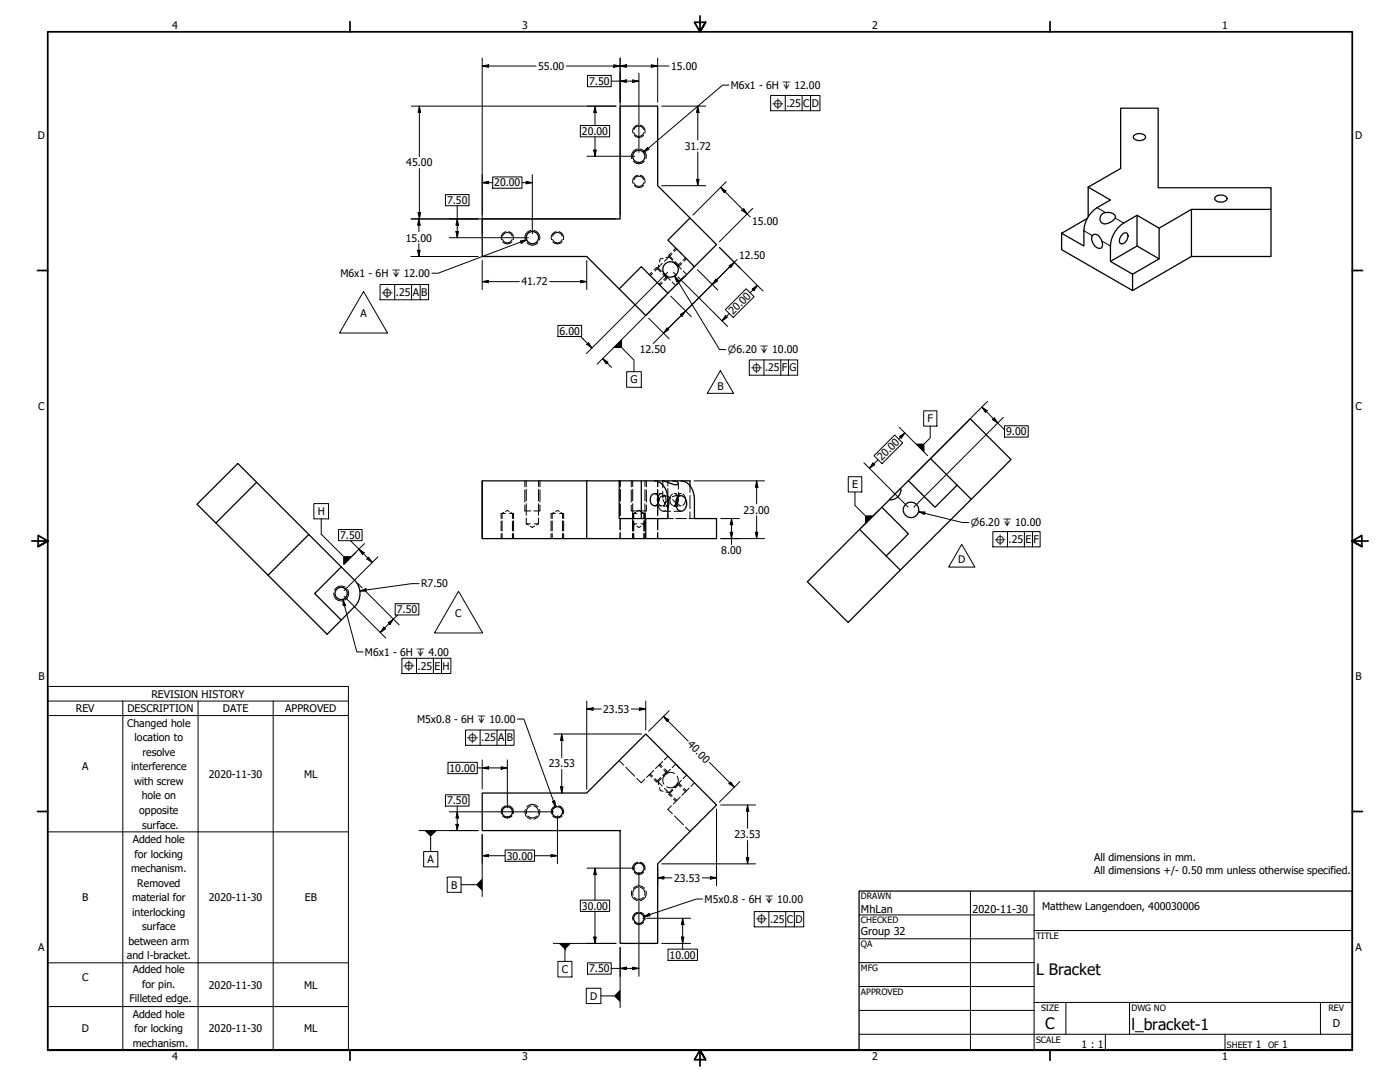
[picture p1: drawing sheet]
<svg xmlns="http://www.w3.org/2000/svg" width="559mm" height="432mm" viewBox="0 0 559 432" stroke-linecap="round" stroke-linejoin="round" font-family="sans-serif">
<!-- layer: Visible (ANSI) -->
<g fill="none" stroke="#000" stroke-width=".51">
<path d="M452.5 54.2a3.1 3.1 0 0 1 4.8 .5 2.89 2.89 0 0 1-5 0zM434.3 74.7l8.9 5.1a16.7 16.7 0 0 0-9.4 7.8 17.8 17.8 0 0 0-1.2 10.6l-8.9-5.1M434.3 74.7l13-7.5v-24h15v31.7h45v8.7h-31.7v18.8l-23.5 13.6M434.3 74.7v11.8M485 78.7a3.6 3.6 0 0 1 4.6 0l.2 .5a2.89 2.89 0 0 1-5 0zM275.4 87l-8.8 8.8 10.6 10.6-3.4 3.5-7.2 7.1-10.6-10.6-8.9 8.9M275.4 87l10.6 10.6-8.8 8.8M275.4 87l-12.9-12.9v-31.7h-15v45h-55v15h41.7l12.9 12.9M423.7 93.1v6.5l28.4 16.4v-6.6M434 87.2l-10.3 5.9M436.4 93.7a2.42 2.42 0 0 1 3.1 1.8 2.81 2.81 0 0 1-.2 3.6 3.9 3.9 0 0 1-3.3-5.1zM439.9 85.5a3.8 3.8 0 0 1 5.4 .9 4.5 4.5 0 0 1-5.4 2.7 2.33 2.33 0 0 1 0-3.6z"/>
<path d="M447.9 93.7l.6-.6 1.3-.1a2.83 2.83 0 0 1-2.5 4.2 2.4 2.4 0 0 1 .6-3.5zM453.8 85.9v12.3l-10.6 6.1M453.8 98.2l8.9 5.1-10.6 6.1M462.7 91.1l-8.9-5.2a17 17 0 0 0-9.4 7.8 17.4 17.4 0 0 0-1.2 10.6l8.9 5.1M462.7 91.1v12.2M475.6 83.6l-12.9 7.5M507.3 83.6v18.8h-31.7M247.1 115.3l10.6 10.6 8.9-8.9M264.9 108.9l1.4 1.4M268.5 104.5a3.1 3.1 0 0 1 1.8 4.9 3.1 3.1 0 0 1-5.2-.3 3.1 3.1 0 0 1 2.3-4.6l1.1 .1M269 104.7l1.4 1.5M273.8 109.9l-3.9 3.8"/>
<path d="M102.4 192.5l-16.2 16.2 20.8 20.9M192.5 191.9v23M234.2 191.9h-41.7v23h41.7M234.2 191.9v23h23.5M234.2 191.9h12.9M247.1 191.9h14.2M247.1 191.9v15h10.6M256 191.9v15M260 197.7a1.45 1.45 0 0 1 2.5 0 2.69 2.69 0 0 1-1.2 4.2 2.66 2.66 0 0 1-1.3-4.2zM261.3 191.9h10.6M261.3 191.9a6.1 6.1 0 0 1 5.1 5.8l.2 9.2h-8.9M262.7 198a3.4 3.4 0 0 0 0 2.9"/>
<path d="M264.7 191.9l3.7 1.3a1.71 1.71 0 0 0 2.4-.3 1.83 1.83 0 0 0-2.3-1M270.6 198.3a2.87 2.87 0 0 1-.8 2.6l-.1-.2M270.7 198.2a2.19 2.19 0 0 1 2.4 0 2.19 2.19 0 0 1 1 2.2 2.55 2.55 0 0 1-3 3.4 3.8 3.8 0 0 1-.4-5.6zM271.9 191.9a6.1 6.1 0 0 1 5.2 5.8l.1 9.2h8.8v8h-28.3v-8M271.9 191.9h3.5v1.9M359.2 195.2l.2-.2a3.5 3.5 0 0 1-2.3 4.1l-1.7 .4h-.2l.1-.4M362.6 191.8l24.7-24.7 16.2 16.3-15.8 15.9M371.4 183l10.6 10.6-8.8 8.8-10.6-10.6-3.4 3.4-7.2 7.2 10.6 10.6-8.9 8.9M382 193.6l5.7 5.7-28.4 28.2-5.6-5.6M86.2 208.7l-7.6-7.5 16.3-16.2 28.4 28.3M123.3 213.3l-16.3 16.3 23.6 23.5 5.6-5.6M123.3 213.3l18.2 18.2a7.5 7.5 0 0 1 0 10.6"/>
<path d="M269.7 201.1l.1-.2 .6 1M269.8 201.9h.6M270.4 201.9l-.6 .2M343.1 211.3l-20.8 20.9 16.2 16.2 20.8-20.9M343.1 211.3l10.6 10.6M352 202.4l-8.9 8.9M136.2 226.3l-10.6 10.6 10.6 10.6 5.3-5.4M192.5 316.5h41.7l23.5-23.6 28.3 28.3-23.5 23.5v31.8h-15v-45h-55z"/>
<circle cx="255" cy="62.4" r="2.44"/>
<circle cx="212.5" cy="94.8" r="2.44"/>
<circle cx="363.6" cy="203.5" r="3.1"/>
<circle cx="136.2" cy="236.8" r="2.44"/>
<circle cx="202.5" cy="324" r="2.06"/>
<circle cx="222.5" cy="324" r="2.06"/>
<circle cx="255" cy="346.5" r="2.06"/>
<circle cx="255" cy="366.5" r="2.06"/>
</g>
<!-- layer: Visible Narrow (ANSI) -->
<path d="M432.6 92.1l3.4 1.9M437.9 82.9l3.4 1.9M439.8 96.2l3.4 2M445.1 87.1l3.4 1.9" fill="none" stroke="#000" stroke-width=".4"/>
<!-- layer: Hidden (ANSI) -->
<g fill="none" stroke="#000" stroke-width=".4">
<path d="M253 51.8a2.06 2.06 0 0 1 2-1.5 2.06 2.06 0 0 1 2 1.5M253 53a2.02 2.02 0 0 0 2 1.5 2.02 2.02 0 0 0 1.9-1.5M253 71.8a2.06 2.06 0 0 1 2-1.5 2.06 2.06 0 0 1 2 1.5M253 73a2.02 2.02 0 0 0 2 1.4 2.02 2.02 0 0 0 1.9-1.4M200.5 94.2a2.06 2.06 0 0 1 2-1.4 2.06 2.06 0 0 1 2 1.4M200.6 95.5a1.98 1.98 0 0 0 1.9 1.5 1.98 1.98 0 0 0 1.9-1.5M220.5 94.2a2.06 2.06 0 0 1 2-1.4 2.06 2.06 0 0 1 2 1.4M220.6 95.5a1.98 1.98 0 0 0 1.9 1.5 1.98 1.98 0 0 0 1.9-1.5M270.1 99.4l-.9 .9M260.5 109.1l-1 .9M262 106.8l1.7 1.7M262.4 107.2l-1 .9"/>
<path d="M262.6 106.9l1.4 1.4M262.9 105.7l-.3 1.2M264 112.5l-1 1M264.4 105.1l-1.8 1.8M264.5 109.3l1.8 1.8M264.7 103.1l-1.2 .3-.3 1.1M264.7 109l2.9 2.8M265.9 110.7l-1 .9M267 101.9l1.6 1.7M267 102.5l-1.8 1.8M267 102.5l-1.2 .3M267 102.5l1.4 1.4"/>
<path d="M268.3 101.3l-1 .9M268.3 112.5l1.4 1.4M269.1 104.6l2.9 2.8M269.5 104.4l1.7 1.7M271.7 104.8l-.9 .9M272.7 108.1l1.4 1.4M273.6 102.9l-.9 .9M210.1 191.9v2.3M210.1 195.3v4.6M214.9 191.9v2.3M214.9 195.3v4.6M247.5 191.9v2.3"/>
<path d="M247.5 195.4v4.6M252.5 191.9v2.3M252.5 195.3v4.6M257.4 191.9v2.3M257.4 195.3v4.6M261.3 197h.9M262.5 191.9v2.3M262.5 195.4v4.6M263.1 197h1M264.4 197h-.6l-1.1 1M264.5 191.9v2.7M264.5 196v2.8"/>
<path d="M264.6 198.4l.1-.3a2.38 2.38 0 0 1 3 .7M264.8 197.8h.2M265.2 197.5a2.94 2.94 0 0 1 0 3.8M265.2 197.8h.2M265.6 198.1a2.18 2.18 0 0 0-2.9 2.2M266.4 198.8a3.8 3.8 0 0 1 0 4.2M266.6 191.9v2M266.6 194.9v4M266.6 199.9v4M267.3 199.1l-1.9 1.8-.8-1.6M268.4 198.3l.1-.1a1.43 1.43 0 0 1 2.1 .1M268.4 197.2a2.89 2.89 0 0 0 0 4.5"/>
<path d="M268.5 199.4l1.2 1.3M269 197h1M269.7 197.2a2.89 2.89 0 0 1 0 4.5M269.8 197.8h.6M270.8 192.9v2.3M270.8 196.4v2.4M271 197h.9M271.1 197.8h.7M271.3 197.2a2.79 2.79 0 0 0 0 4.5M272.5 197.2a2.89 2.89 0 0 1 0 4.5M275.4 193.8v2.7M275.4 197.7v5.3"/>
<path d="M200 204.9h1.7M200.4 207.9v4M200.4 212.9v2M201.1 204.5l-.7 .4v2M201.8 204.1l.7-.4 .7 .4M203.3 204.9h1.7M203.9 204.5l.6 .4v2M204.5 207.9v4M204.5 212.9v2M209.5 203.9h2.4M210.1 209h1.5M210.1 209l.8 .5"/>
<path d="M210.1 201v4.6M210.1 206.8v2.2M211.6 210l.9 .5 .8-.5M213.1 203.9h2.4M213.3 209h1.6M214.9 209l-.8 .5M214.9 201v4.6M214.9 206.8v2.2M220 204.9h1.7M220.4 207.9v4M220.4 212.9v2M221.1 204.5l-.7 .4v2"/>
<path d="M221.8 204.1l.7-.4 .7 .4M223.3 204.9h1.7M223.9 204.5l.6 .4v2M224.5 207.9v4M224.5 212.9v2M247.5 201.1v4.6M247.5 206.9v4.6M247.5 212.6v2.3M252 203.9h2.4M252.5 204.9h1.7M252.5 209h1.7M252.5 209l.9 .5"/>
<path d="M252.5 201v4.6M252.5 206.8v2.2M252.9 207.9v4M252.9 212.9v2M253.6 204.5l-.7 .4v2M254.2 210l.8 .5 .8-.5M254.3 204.1l.7-.4 .7 .4M255.6 203.9h2.4M255.8 209h1.6M255.8 204.9h1.7M256.3 204.5l.7 .4v2M257 207.9v4"/>
<path d="M257 212.9v2M257.4 209l-.8 .5M257.4 201v4.6M257.4 206.8v2.2M261.3 201.9h.9M262.5 201.1v4.6M262.5 206.9v4.6M262.5 212.6v2.3M262.7 200.9l1.1 1 .6-.1M262.7 201.5a2.18 2.18 0 0 0 2.9 2.3M263.1 201.9h1M264.8 204h2.9"/>
<path d="M265 201.5l-.1 .4h.4M265.2 201.2l.2-.3 .3 .4M266 201.6l.3 .3h-.5M266.6 204.9v2h2.1M269 201.9h1M269 204h2.9M269.2 201.7l-.2 .2 .3 .1M269.7 201.1l-.2 .3M269.7 206.9h4.3M269.8 201.9l-.2 .1 .2 .1M271 201.9h.9M275.1 206.9h2.1"/>
<path d="M275.4 204.3v2.6M247.1 303.5l1.8 1.8M249.8 306.2l3.5 3.6M254.2 310.6l1.8 1.8 1.4-1.4M259.5 308.8l1 1M260.9 307.5l-2.8 2.8M261.4 310.7l1 1M262.6 312l1.8 1.7M262.6 312l.3 1.1M263 305.4l1 .9M263.2 314.3l.3 1.2 1.2 .3M263.7 310.3l-1.7 1.7"/>
<path d="M264 310.6l-1.4 1.4M264.5 303.9l-2.9 2.8M264.9 309.9a3.1 3.1 0 0 0 .1 3M264.9 307.2l1 1M265.2 309.4l-.3 .5M265.2 314.6l1.8 1.8M265.4 309.5l-.5 .4M265.8 316l1.2 .4M266.1 313.9a3.1 3.1 0 0 0 2.9 .2M266.3 308.5a3.1 3.1 0 0 1 2.9 .2M266.3 308.5l-.5 .6M266.3 308.5l-.6 .4"/>
<path d="M266.3 307.8l-1.8 1.7M266.6 301.8l-1.4 1.4M267.3 316.6l1 1M267.6 307l-2.9 2.8M268.4 315l-1.4 1.4M268.6 315.3l-1.6 1.7M269.2 318.5l.9 .9M269.4 313.6l-.4 .5M269.6 313.7l-.6 .4M269.7 304.9l-1.4 1.4M269.9 305.2l1.2 1.4M270.3 309.8a3.1 3.1 0 0 1 .1 2.9"/>
<path d="M270.4 312.7l-.5 .4M270.4 312.7l-.4 .5M270.8 313.1l.9 1M271.2 312.7l-1.7 1.8M271.5 318.1l-2.8 2.8M272 311.4l-2.9 2.9M272.4 307.8l1.4 1.2M272.7 315l.9 1M274.1 309.3l-1.4 1.4M275.1 314.5l-2.9 2.9M277.2 312.4l-1.4 1.4M210.7 325.6a2.4 2.4 0 0 0 3.6 0"/>
<path d="M212 321.6a2.37 2.37 0 0 0-1.8 3.1M213 321.6a2.34 2.34 0 0 1 1.8 3.1M268 321.6l-1.4 1.4 1.8 1.7M269.2 325.6l3.6 3.6M273.6 330.1l1.8 1.8M253.2 358.1a2.4 2.4 0 0 0 3.6 0M254.5 354.1a2.26 2.26 0 0 0-1.8 3.2M255.5 354.1a2.27 2.27 0 0 1 1.8 3.2"/>
</g>
<!-- layer: Hidden Narrow (ANSI) -->
<g fill="none" stroke="#000" stroke-width=".4">
<path d="M253.2 54a2.47 2.47 0 0 0 3.7 0M254.4 59.5a2.94 2.94 0 0 0-2.2 3.8M254.5 50a2.37 2.37 0 0 0-1.8 3.1M255.5 50a2.37 2.37 0 0 1 1.9 3.1M255.6 59.5a2.84 2.84 0 0 1 2.2 3.8M252.8 64.3a2.87 2.87 0 0 0 4.4 0M253.2 74a2.47 2.47 0 0 0 3.7 0M254.5 70a2.37 2.37 0 0 0-1.8 3.2M255.5 70a2.37 2.37 0 0 1 1.9 3.2M200.7 96.5a2.47 2.47 0 0 0 3.6 0M202 92.5a2.37 2.37 0 0 0-1.8 3.1M203 92.5a2.37 2.37 0 0 1 1.9 3.1"/>
<path d="M210.3 96.8a2.87 2.87 0 0 0 4.4 0M211.9 91.9a2.84 2.84 0 0 0-2.2 3.9M213.1 91.9a2.94 2.94 0 0 1 2.2 3.9M220.7 96.5a2.47 2.47 0 0 0 3.6 0M222 92.5a2.37 2.37 0 0 0-1.8 3.1M223 92.5a2.37 2.37 0 0 1 1.9 3.1M269.7 99l-.9 .9M260.1 108.7l-1 1M262 106.8l-1 1M264.4 112.9l-1 1M266.3 111.1l-1 .9M267.9 100.9l-.9 1"/>
<path d="M272.1 105.2l-.9 .9M274 103.3l-1 .9M209.5 191.9v2.4M209.5 195.5v4.8M215.5 191.9v2.4M215.5 195.5v4.8M252 191.9v2.4M252 195.5v4.8M258 191.9v2.4M258 195.5v4.8M200 204.9v2M200 207.9v4"/>
<path d="M200 212.9v2M205 204.9v2M205 207.9v4M205 212.9v2M209.5 201.5v2.4M215.5 201.5v2.4M220 204.9v2M220 207.9v4M220 212.9v2M225 204.9v2M225 207.9v4M225 212.9v2"/>
<path d="M252 201.5v2.4M252.5 204.9v2M252.5 207.9v4M252.5 212.9v2M257.5 204.9v2M257.5 207.9v4M257.5 212.9v2M258 201.5v2.4M133.2 236.7a2.86 2.86 0 0 0 3.1 3.1M137.8 234.4a2.83 2.83 0 0 0-4.3 1.1M138.7 235.3a2.89 2.89 0 0 1-1.2 4.2M259.1 309.2l1 .9"/>
<path d="M261 311.1l1 .9M263.4 305l1 .9M265.3 306.8l1 1M267 317l.9 .9M268.8 318.9l.9 .9M271.2 312.7l.9 1M273 314.6l1 1M200.7 325.6a2.47 2.47 0 0 0 3.6 0M202 321.6a2.37 2.37 0 0 0-1.8 3.1M203 321.6a2.37 2.37 0 0 1 1.9 3.1M209.7 323.1a2.84 2.84 0 0 0 2.2 3.8M210.3 322a2.87 2.87 0 0 1 4.4 0"/>
<path d="M215.3 323.1a2.94 2.94 0 0 1-2.2 3.8M220.7 325.6a2.47 2.47 0 0 0 3.6 0M222 321.6a2.37 2.37 0 0 0-1.8 3.1M223 321.6a2.37 2.37 0 0 1 1.9 3.1M252.2 355.5a2.94 2.94 0 0 0 2.2 3.8M252.8 354.5a2.87 2.87 0 0 1 4.4 0M253.2 348.1a2.35 2.35 0 0 0 3.7 0M254.5 344.1a2.34 2.34 0 0 0-1.8 3.1M255.5 344.1a2.34 2.34 0 0 1 1.9 3.1M257.8 355.5a2.84 2.84 0 0 1-2.2 3.8M253.2 368.1a2.35 2.35 0 0 0 3.7 0M254.5 364.1a2.26 2.26 0 0 0-1.8 3.1"/>
<path d="M255.5 364.1a2.26 2.26 0 0 1 1.9 3.1"/>
</g>
<!-- layer: Hidden (ANSI) -->
<circle cx="257.5" cy="204.9" r=".19" fill="#000"/>
<!-- layer: Border (ANSI) -->
<g fill="none" stroke="#000" stroke-width=".7">
<path d="M139.7 8.6v4.1M279.4 6.3v6.4l-2.2-3.8h4.4l-2.2 3.8 2.2-3.8M419.1 8.6v4.1M15 107.9h4M539.8 107.9h4M12.7 215.9h6.3l-3.8-2.2v4.4l3.8-2.2-3.8 2.2M546.1 215.9h-6.3l3.8-2.2v4.4l-3.8-2.2 3.8 2.2M15 323.8h4M539.8 323.8h4M19 419.1v-406.4h520.8v406.4h-520.8h520.8M139.7 419.1v4.1M419.1 419.1v4.1"/>
<path d="M281.6 422.9l-2.2-3.8 2.2 3.8h-4.4l2.2-3.8v6.3"/>
</g>
<!-- layer: Title (ANSI) -->
<g fill="none" stroke="#000" stroke-width=".4">
<path d="M387.3 355.6v63.5M412.7 355.6v63.5M342.9 365.1h69.8M342.9 374.6h69.8M412.7 371.3h127.1M342.9 384.2h69.8M342.9 393.7h69.8M342.9 412.7h196.9M342.9 403.2h69.8M412.7 400h127.1M425.4 400v12.7M441.2 412.7v6.4"/>
<path d="M450.8 400v12.7M488.9 412.7v6.4M527 400v12.7"/>
</g>
<path d="M342.9 355.6h196.9v63.5h-196.9z" fill="none" stroke="#000" stroke-width=".51"/>
<!-- layer: Dimension (ANSI) -->
<g fill="none" stroke="#000" stroke-width=".4">
<path d="M192.5 26.4l2.5-.6v1.1zM192.5 26.4h21.5M192.5 23.2v70.1M226 26.4h41M234.5 30.1h9.5v4.5h-9.5zM244 32.4h11M245 25.8l2.5 .6-2.5 .5zM247.5 26.4l2.5-.6v1.1zM247.5 32.4l2.5-.5v1zM247.5 23.2v62.6M252.5 31.9l2.5 .5-2.5 .5zM255 29.2v31.6"/>
<path d="M260 25.8l2.5 .6-2.5 .5zM262.5 23.2v17.6M164.2 42.4h81.7M167.4 42.4l.5 2.5h-1zM167.4 42.4v20.1M231.6 50.1h11.7v4.5h-11.7zM237 59.9h1l-.5 2.5zM237.5 42.4l.5 2.5h-1zM237.5 42.4v7.7M237.5 54.6v7.8M264.1 42.4h17.6M278.5 42.4l.5 2.5h-1z"/>
<path d="M278.5 42.4v13.4M167.4 67.2v20.2M177.8 77.7h9.4v4.4h-9.4zM192.5 72.9l2.5-.5v.9zM192.5 72.9h4.2M196.7 70.6h11.6v4.5h-11.6zM208.3 72.9h4.2M210 72.4l2.5 .5-2.5 .4zM212.5 69.7v23.6M234.3 62.4h19.1M264.1 74.1h17.6M278 71.6h1l-.5 2.5z"/>
<path d="M278.5 60.6v13.5M287.7 74.8l2.1 1.4-.7 .7zM287.7 74.8l11.8 11.8M289.9 72.5l-13.4 13.4M164 87.4h81.9M166.7 99.9h1l-.5 2.5zM166.9 84.8h1l-.5 2.6zM167.2 87.4l.5 2.5h-1zM167.2 87.4v5.1M167.2 97.3v5.1M179.3 94.9h31.6M182 92.4h1l-.5 2.5z"/>
<path d="M182.5 87.4l.5 2.5h-1zM182.5 82.1v12.8M287.1 98.7l17.4 17.4M296.1 83.9l.8-.7 1.4 2.2zM300.5 83.1l-13.4 13.4M164 102.4h26.9M192.5 112.4l2.5-.5v.9zM192.5 103.9v11.7M192.5 112.4h14.8M219.4 112.4h14.8M231.7 111.9l2.5 .5-2.5 .4zM234.2 103.9v11.7"/>
<path d="M265.4 118.2l-27.1 27.2M266.5 108.6l-32.4 32.5M267.7 118.2l8.2 8.2M268.8 108.6l1.1 1.3M270.6 110.6l19.8 19.7M278.3 107.6l8.2 8.2M285.7 111.4l.7 .7-2.1 1.4zM286 111.8l-1.7 1.7M291 106.1l2.1-1.4-1.4 2.1zM293.1 104.7l-1.8 1.7M294.2 103.6l-33.5 33.5M300.2 115.3l2.1-1.4-1.4 2.1z"/>
<path d="M302.3 113.9l-2.9 2.9M222.7 129.9h9.5v4.4h-9.5zM231.8 134.3l4.5 4.6M234.9 136.7l1.4 2.2-2.1-1.5zM258.9 127l8.2 8.2M266.3 130.9l.7 .7-2.2 1.4zM271.5 125.5l2.1-1.4-1.4 2.1zM273.6 124.1l-7 7.1M289.5 123.6l8.3-8.3 3.2 3.1-8.3 8.3zM289.6 125.9l.7 .7-2.1 1.5zM291.1 125.1l-2.9 3M240.5 143.1l2.1 1.4-.7 .7z"/>
<path d="M240.5 143.1l3.6 3.5M358.9 170.5l11.4 11.4M359 174.2l2.2-1.4-1.5 2.1zM361.2 172.8l-2.5 2.4M391.9 162.5l2.1 1.4-.7 .7zM391.9 162.5l9 9M394.1 160.2l-30.4 30.5M396.9 166.7l1.4 2.1-2.1-1.4zM400.5 166.6l-35.8 35.8M400.9 169.9h9.5v4.5h-9.5zM277.1 191.9h28.1M302 191.9l.5 2.5h-1z"/>
<path d="M302 191.9v9.1M344.8 184.7l17.7 17.7M348.4 184.8l.7 .7-2.1 1.4zM348.9 181.9l8.2-8.3 3.2 3.2-8.3 8.2zM350.5 183.5l-3.5 3.4M135.1 211.3h9.4v4.5h-9.4zM139.9 215.8l8.7 8.7M143.3 219.1l2.1 1.5-.7 .7zM145.5 216.9l-8.1 8.2M287.7 214.9h17.5M287.7 206.9h7.4M291.5 212.4h1l-.5 2.5z"/>
<path d="M292 206.9l.5 2.5h-1zM292 206.9v10.4M301.5 212.4h1l-.5 2.5zM302 205.8v9.1M137.4 238l16.6 16.6M142.6 232.7l2 1.9M143.6 235.8l2.4-.9 .2 1.1zM146.1 236.2l13.2 13.2M147.1 222.4l1.5 2.1-2.2-1.4zM150.8 222.2l-13.4 13.5M167.3 232.9h-3l-20.7 2.9M153.2 250.3l.7 .7-2.1 1.4z"/>
<path d="M154.9 248.5l2.1-1.4-1.4 2.1zM157.7 240.9h9.5v4.5h-9.5zM158.7 245.4l-6.9 7M234.2 279.8v35.1M257.7 279.8v11.5M221 292.9h35.2M224.2 292.9l.5 2.6h-1zM224.2 292.9v9.4M234.2 283l2.5-.6v1.1zM234.2 283h5.8M252 283h5.7M255.3 282.4l2.4 .6-2.4 .5z"/>
<path d="M264.8 285.9l2.2 1.4-.7 .7zM264.8 285.9l9.9 9.9M267.1 283.7l-8.2 8.1M177.8 317.2h9.4v4.5h-9.4zM178.8 304.2h11.7v4.5h-11.7zM190.5 306.5h12M192.5 306.5l2.5-.5v1zM192.5 303.3v11.6M200 306l2.5 .5-2.5 .5zM202.5 303.3v19.1M223.7 314h1l-.5 2.5zM224.2 307.1v9.4"/>
<path d="M283.2 304.3l9.9 9.8M291.7 312l1.4 2.1-2.1-1.4zM295.3 311.9l-8.2 8.2M179.3 331.5h11.6M179.3 324h41.6M182 329h1l-.5 2.5zM182.5 324l.5 2.5h-1zM182.5 321.7v9.8M192.5 333.1v11.6M201.6 339.2h11.8v4.5h-11.8zM222.5 325.6v19.1M286 322.8v30.7"/>
<path d="M287.7 321.2h13.9M298.4 321.2l.5 2.5h-1zM298.4 321.2v9.4M298.4 335.4v9.3M192.5 341.5l2.5-.5v.9zM192.5 341.5h9.1M213.4 341.5h9.1M220 341l2.5 .5-2.5 .4zM231.6 359.2h11.7v4.5h-11.7zM234.3 346.5h19.1M237.5 346.5l.5 2.5h-1zM237.5 346.5v12.7"/>
<path d="M255 348.1v41.5M262.5 350.3l2.5-.5v1zM262.5 346.4v7.1M262.5 350.3h5.7M264.1 344.7h37.5M280.3 350.3h5.7M283.5 349.8l2.5 .5-2.5 .5zM297.9 342.3h1l-.5 2.4zM234.3 376.5h11.6M237 374h1l-.5 2.5zM237.5 363.7v12.8M247.5 378.1v11.5"/>
<path d="M256.6 366.5h.7M258.1 366.5h17.6M264.1 376.5h11.6M266.6 378.8h11.8v4.5h-11.8zM272 374h1l-.5 2.5zM272.5 366.5l.5 2.5h-1zM272.5 366.5v12.3M234.5 384.2h9.5v4.5h-9.5zM244 386.5h11M247.5 386.5l2.5-.5v1zM252.5 386l2.5 .5-2.5 .5z"/>
</g>
<g fill="#000">
<path d="M192.5 26.4l2.5-.6v1.1z" fill-rule="evenodd"/>
<path d="M245 25.8l2.5 .6-2.5 .5z" fill-rule="evenodd"/>
<path d="M247.5 26.4l2.5-.6v1.1z" fill-rule="evenodd"/>
<path d="M247.5 32.4l2.5-.5v1z" fill-rule="evenodd"/>
<path d="M252.5 31.9l2.5 .5-2.5 .5z" fill-rule="evenodd"/>
<path d="M260 25.8l2.5 .6-2.5 .5z" fill-rule="evenodd"/>
<path d="M167.4 42.4l.5 2.5h-1z" fill-rule="evenodd"/>
<path d="M237 59.9h1l-.5 2.5z" fill-rule="evenodd"/>
<path d="M237.5 42.4l.5 2.5h-1z" fill-rule="evenodd"/>
<path d="M278.5 42.4l.5 2.5h-1z" fill-rule="evenodd"/>
<path d="M192.5 72.9l2.5-.5v.9z" fill-rule="evenodd"/>
<path d="M210 72.4l2.5 .5-2.5 .4z" fill-rule="evenodd"/>
<path d="M278 71.6h1l-.5 2.5z" fill-rule="evenodd"/>
<path d="M287.7 74.8l2.1 1.4-.7 .7z" fill-rule="evenodd"/>
<path d="M166.7 99.9h1l-.5 2.5z" fill-rule="evenodd"/>
<path d="M166.9 84.8h1l-.5 2.6z" fill-rule="evenodd"/>
<path d="M167.2 87.4l.5 2.5h-1z" fill-rule="evenodd"/>
<path d="M182 92.4h1l-.5 2.5z" fill-rule="evenodd"/>
<path d="M182.5 87.4l.5 2.5h-1z" fill-rule="evenodd"/>
<path d="M296.1 83.9l.8-.7 1.4 2.2z" fill-rule="evenodd"/>
<path d="M192.5 112.4l2.5-.5v.9z" fill-rule="evenodd"/>
<path d="M231.7 111.9l2.5 .5-2.5 .4z" fill-rule="evenodd"/>
<path d="M285.7 111.4l.7 .7-2.1 1.4z" fill-rule="evenodd"/>
<path d="M291 106.1l2.1-1.4-1.4 2.1z" fill-rule="evenodd"/>
<path d="M300.2 115.3l2.1-1.4-1.4 2.1z" fill-rule="evenodd"/>
<path d="M234.9 136.7l1.4 2.2-2.1-1.5z" fill-rule="evenodd"/>
<path d="M266.3 130.9l.7 .7-2.2 1.4z" fill-rule="evenodd"/>
<path d="M271.5 125.5l2.1-1.4-1.4 2.1z" fill-rule="evenodd"/>
<path d="M289.6 125.9l.7 .7-2.1 1.5z" fill-rule="evenodd"/>
<path d="M240.5 143.1l2.1 1.4-.7 .7z" fill-rule="evenodd"/>
<path d="M359 174.2l2.2-1.4-1.5 2.1z" fill-rule="evenodd"/>
<path d="M391.9 162.5l2.1 1.4-.7 .7z" fill-rule="evenodd"/>
<path d="M396.9 166.7l1.4 2.1-2.1-1.4z" fill-rule="evenodd"/>
<path d="M302 191.9l.5 2.5h-1z" fill-rule="evenodd"/>
<path d="M348.4 184.8l.7 .7-2.1 1.4z" fill-rule="evenodd"/>
<path d="M291.5 212.4h1l-.5 2.5z" fill-rule="evenodd"/>
<path d="M292 206.9l.5 2.5h-1z" fill-rule="evenodd"/>
<path d="M301.5 212.4h1l-.5 2.5z" fill-rule="evenodd"/>
<path d="M143.3 219.1l2.1 1.5-.7 .7z" fill-rule="evenodd"/>
<path d="M143.6 235.8l2.4-.9 .2 1.1z" fill-rule="evenodd"/>
<path d="M147.1 222.4l1.5 2.1-2.2-1.4z" fill-rule="evenodd"/>
<path d="M153.2 250.3l.7 .7-2.1 1.4z" fill-rule="evenodd"/>
<path d="M154.9 248.5l2.1-1.4-1.4 2.1z" fill-rule="evenodd"/>
<path d="M224.2 292.9l.5 2.6h-1z" fill-rule="evenodd"/>
<path d="M234.2 283l2.5-.6v1.1z" fill-rule="evenodd"/>
<path d="M255.3 282.4l2.4 .6-2.4 .5z" fill-rule="evenodd"/>
<path d="M264.8 285.9l2.2 1.4-.7 .7z" fill-rule="evenodd"/>
<path d="M192.5 306.5l2.5-.5v1z" fill-rule="evenodd"/>
<path d="M200 306l2.5 .5-2.5 .5z" fill-rule="evenodd"/>
<path d="M223.7 314h1l-.5 2.5z" fill-rule="evenodd"/>
<path d="M291.7 312l1.4 2.1-2.1-1.4z" fill-rule="evenodd"/>
<path d="M182 329h1l-.5 2.5z" fill-rule="evenodd"/>
<path d="M182.5 324l.5 2.5h-1z" fill-rule="evenodd"/>
<path d="M298.4 321.2l.5 2.5h-1z" fill-rule="evenodd"/>
<path d="M192.5 341.5l2.5-.5v.9z" fill-rule="evenodd"/>
<path d="M220 341l2.5 .5-2.5 .4z" fill-rule="evenodd"/>
<path d="M237.5 346.5l.5 2.5h-1z" fill-rule="evenodd"/>
<path d="M262.5 350.3l2.5-.5v1z" fill-rule="evenodd"/>
<path d="M283.5 349.8l2.5 .5-2.5 .5z" fill-rule="evenodd"/>
<path d="M297.9 342.3h1l-.5 2.4z" fill-rule="evenodd"/>
<path d="M237 374h1l-.5 2.5z" fill-rule="evenodd"/>
<path d="M272 374h1l-.5 2.5z" fill-rule="evenodd"/>
<path d="M272.5 366.5l.5 2.5h-1z" fill-rule="evenodd"/>
<path d="M247.5 386.5l2.5-.5v1z" fill-rule="evenodd"/>
<path d="M252.5 386l2.5 .5-2.5 .5z" fill-rule="evenodd"/>
</g>
<!-- layer: Symbol (ANSI) -->
<g fill="none" stroke="#000" stroke-width=".4">
<path d="M291 34h-2.6l-31.5 26.8M307.6 38.1h19.7v6.1h-19.7zM313.4 38.1v6.1M320.2 38.1v6.1M323.5 38.1v6.1M258.4 58.8l.7 .8-2.2 1.2zM207.7 96.1l2.5-.3-2.2 1.3zM210.2 95.8l-35.3 13.2h-2.5M145.1 116.3l9.6 16.6h-19.2zM151.7 113.5h19.4v6.1h-19.4zM157.5 113.5v6.1M164.3 113.5v6.1"/>
<path d="M167.7 113.5v6.1M269.2 110.2l1.8 1.8-.9 .5zM269.2 110.2l18 29.3h2.5M248.3 138.9l4.7 4.8v4.6M250.1 148.3h5.9v6.3h-5.9zM287.5 147.9l5.3 9.1h-10.5zM299.1 143.6h19.3v6.1h-19.3zM304.9 143.6v6.1M311.7 143.6v6.1M314.7 143.6v6.1M368.7 164h5.3v6.1h-5.3zM371.3 170.1v4.7l-2.3 2.2"/>
<path d="M338.6 190.2h5.4v6.1h-5.4zM341.2 196.3v5.4l4 4M125.3 201h5.8v6.1h-5.8zM128.2 207.1v6.1l8.8 8.7M350.8 203.6l-7.1 7.1M366.6 204.2l2.6 .1-.3 1zM366.6 204.2l17.6 4.3h2.5M383.9 217.2l5.2 9.1h-10.4zM396.3 212.2h18.9v6h-18.9zM402.1 212.2v6M408.9 212.2v6M412.1 212.2v6"/>
<path d="M136.8 239.2l1.1 2.3-.9 .2zM136.8 239.2l5.6 21h2.5M142 220.4l-4.6 4.7M183 236l9.7 16.6h-19.3zM19 279.8v-5.9h120.1v5.9M49 279.8v139.3M79.1 279.8v139.3M109 279.8v139.3M139.1 279.8h-120.1v5.8M139.1 279.8v139.3h-120.1v-133.5M160.4 262.7h19.6v6.1h-19.6zM166.2 262.7v6.1"/>
<path d="M173 262.7v6.1M176.2 262.7v6.1M19 285.6h120.1M185.8 291.3h19.4v6.1h-19.4zM191.6 291.3v6.1M198.4 291.3v6.1M201.8 291.3v6.1M206.6 287h2.5l12.7 35M220.5 319.8l.9-.3 .4 2.5zM19 332h120.1M167.3 331.5h23.6M169.1 339.9h5.7v6h-5.7z"/>
<path d="M171.9 333.9v6M192.5 333.1v24.7M178.5 350h5.5v6.1h-5.5zM184 353.1h6M280.4 358.8h-2.5l-20.9 7M220.9 376.5h25M225.5 379h.1M225.5 379v4.7M247.5 378.1v24M257 365.8l2.1-1.2 .4 .9zM301.1 363.8h19.7v6.1h-19.7zM306.9 363.8v6.1"/>
<path d="M313.6 363.8v6.1M317.1 363.8v6.1M19 384.2h120.1M222.7 383.7h5.6v6.2h-5.6zM234 394.4h5.8v6.1h-5.8zM239.8 397.4h5.2M19 401.7h120.1"/>
</g>
<g fill="#000">
<path d="M258.4 58.8l.7 .8-2.2 1.2z" fill-rule="evenodd"/>
<path d="M207.7 96.1l2.5-.3-2.2 1.3z" fill-rule="evenodd"/>
<path d="M269.2 110.2l1.8 1.8-.9 .5z" fill-rule="evenodd"/>
<path d="M244.7 138.9l3.6-3.5v3.5z" fill-rule="evenodd"/>
<path d="M365.4 177h3.6v3.6z" fill-rule="evenodd"/>
<path d="M345.2 205.7h3.5l-3.5 3.5z" fill-rule="evenodd"/>
<path d="M366.6 204.2l2.6 .1-.3 1z" fill-rule="evenodd"/>
<path d="M137 221.9h3.5l-3.5 3.6z" fill-rule="evenodd"/>
<path d="M136.8 239.2l1.1 2.3-.9 .2z" fill-rule="evenodd"/>
<path d="M220.5 319.8l.9-.3 .4 2.5z" fill-rule="evenodd"/>
<path d="M169.4 331.5h5l-2.5 2.4z" fill-rule="evenodd"/>
<path d="M190 353.1l2.5-2.5v4.9z" fill-rule="evenodd"/>
<path d="M223 376.5h5l-2.5 2.5z" fill-rule="evenodd"/>
<path d="M257 365.8l2.1-1.2 .4 .9z" fill-rule="evenodd"/>
<path d="M245 397.4l2.5-2.4v4.9z" fill-rule="evenodd"/>
</g>
<g font-size="6.3">
<text x="413.5" y="389.1">L Bracket</text>
<text x="417.2" y="410.6">C</text>
<text x="451.6" y="411.1">l_bracket-1</text>
</g>
<g font-size="4.3">
<text x="343.7" y="364.3">MhLan</text>
<text x="388.1" y="364.3">2020-11-30</text>
<text x="343.7" y="373">Group 32</text>
<text x="531.9" y="409.9">D</text>
</g>
<g font-size="4.2">
<text x="68.7" y="11.7">4</text>
<text x="208.4" y="11.7">3</text>
<text x="348.1" y="11.7">2</text>
<text x="487.8" y="11.7">1</text>
<text x="214.8" y="27.9">55.00</text>
<text x="267.8" y="27.9">15.00</text>
<text x="235.1" y="33.9">7.50</text>
<text x="291.7" y="35.5">M6x1 - 6H ↧ 12.00</text>
<text x="313.9" y="42.7">.25</text>
<text x="320.6" y="42.7">C</text>
<text x="324" y="42.7">D</text>
<text x="232.3" y="53.9">20.00</text>
<text x="15.1" y="55.5">D</text>
<text x="273.3" y="59.8">31.72</text>
<text x="540.9" y="55.5">D</text>
<text x="162.2" y="66.4">45.00</text>
<text x="197.3" y="74.4">20.00</text>
<text x="178.4" y="81.4">7.50</text>
<text x="300.2" y="89.7">15.00</text>
<text x="162" y="96.4">15.00</text>
<text x="295" y="103.2">12.50</text>
<text x="135.9" y="110.6">M6x1 - 6H ↧ 12.00</text>
<text x="208.2" y="113.9">41.72</text>
<text x="158" y="118.1">.25</text>
<text x="164.7" y="118.1">A</text>
<text x="168.1" y="118.1">B</text>
<text x="292.7" y="125.7" transform="rotate(-45 292.7 125.7)">20.00</text>
<text x="143.8" y="126.4">A</text>
<text x="223.3" y="133.6">6.00</text>
<text x="255.4" y="141">12.50</text>
<text x="305.4" y="148.2">.25</text>
<text x="312.1" y="148.2">F</text>
<text x="315.2" y="148.2">G</text>
<text x="251.7" y="153">G</text>
<text x="286.3" y="155.4">B</text>
<text x="15.2" y="163.4">C</text>
<text x="541" y="163.4">C</text>
<text x="370.2" y="168.5">F</text>
<text x="401.6" y="173.7">9.00</text>
<text x="352" y="184.1" transform="rotate(-45 352 184.1)">20.00</text>
<text x="340.1" y="194.8">E</text>
<text x="126.8" y="205.5">H</text>
<text x="296.8" y="205">23.00</text>
<text x="135.8" y="215.1">7.50</text>
<text x="287.9" y="221.2">8.00</text>
<text x="402.6" y="216.7">.25</text>
<text x="409.3" y="216.7">E</text>
<text x="412.6" y="216.7">F</text>
<text x="382.5" y="224.8">D</text>
<text x="168.1" y="234.4">R7.50</text>
<text x="158.4" y="244.7">7.50</text>
<text x="181.7" y="246.1">C</text>
<text x="145.7" y="261.7">M6x1 - 6H ↧ 4.00</text>
<text x="166.7" y="267.3">.25</text>
<text x="173.4" y="267.3">E</text>
<text x="176.7" y="267.3">H</text>
<text x="15.3" y="271.4">B</text>
<text x="541.1" y="271.4">B</text>
<text x="60.5" y="278.4">REVISION HISTORY</text>
<text x="30.3" y="284.2">REV</text>
<text x="50.9" y="284.2">DESCRIPTION</text>
<text x="89" y="284.2">DATE</text>
<text x="113.9" y="284.2">APPROVED</text>
<text x="240.8" y="284.5">23.53</text>
<text x="50.7" y="290">Changed hole</text>
<text x="166.5" y="288.5">M5x0.8 - 6H ↧ 10.00</text>
<text x="53.7" y="295.8">location to</text>
<text x="192.1" y="295.9">.25</text>
<text x="198.8" y="295.9">A</text>
<text x="202.2" y="295.9">B</text>
<text x="274.2" y="297.4" transform="rotate(45 274.2 297.4)">40.00</text>
<text x="56.8" y="301.6">resolve</text>
<text x="32.8" y="307.4">A</text>
<text x="52.3" y="307.5">interference</text>
<text x="83.4" y="310.3">2020-11-30</text>
<text x="121.4" y="310.3">ML</text>
<text x="179.5" y="308">10.00</text>
<text x="219" y="306.3">23.53</text>
<text x="53.5" y="313.2">with screw</text>
<text x="56.6" y="319">hole on</text>
<text x="178.4" y="320.9">7.50</text>
<text x="55.6" y="324.9">opposite</text>
<text x="56.7" y="330.6">surface.</text>
<text x="293.2" y="334.5">23.53</text>
<text x="53" y="336.5">Added hole</text>
<text x="53.7" y="342.3">for locking</text>
<text x="170.6" y="344.4">A</text>
<text x="202.3" y="343">30.00</text>
<text x="436.7" y="343.8">All dimensions in mm.</text>
<text x="52.3" y="348.1">mechanism.</text>
<text x="54.8" y="353.9">Removed</text>
<text x="269" y="351.9">23.53</text>
<text x="436.7" y="348.8">All dimensions +/- 0.50 mm unless otherwise specified.</text>
<text x="32.8" y="359.7">B</text>
<text x="52.7" y="359.7">material for</text>
<text x="83.4" y="359.7">2020-11-30</text>
<text x="121.7" y="359.7">EB</text>
<text x="180" y="354.6">B</text>
<text x="52.8" y="365.5">interlocking</text>
<text x="232.3" y="363">30.00</text>
<text x="281.2" y="360.3">M5x0.8 - 6H ↧ 10.00</text>
<text x="415.9" y="363">Matthew Langendoen, 400030006</text>
<text x="56.7" y="371.3">surface</text>
<text x="307.3" y="368.4">.25</text>
<text x="314.1" y="368.4">C</text>
<text x="317.5" y="368.4">D</text>
<text x="51.2" y="377.1">between arm</text>
<text x="15.2" y="379.3">A</text>
<text x="50.6" y="382.9">and l-bracket.</text>
<text x="267.3" y="382.6">10.00</text>
<text x="541" y="379.3">A</text>
<text x="53" y="388.3">Added hole</text>
<text x="224.2" y="388.3">C</text>
<text x="235.1" y="388">7.50</text>
<text x="32.8" y="391.6">C</text>
<text x="56.8" y="394.1">for pin.</text>
<text x="83.4" y="394.5">2020-11-30</text>
<text x="121.4" y="394.5">ML</text>
<text x="51.6" y="399.9">Filleted edge.</text>
<text x="235.5" y="399">D</text>
<text x="53" y="406.1">Added hole</text>
<text x="32.6" y="411.9">D</text>
<text x="53.7" y="411.9">for locking</text>
<text x="83.4" y="411.9">2020-11-30</text>
<text x="121.4" y="411.9">ML</text>
<text x="53" y="417.8">mechanism.</text>
<text x="431.7" y="418.3">1 : 1</text>
<text x="501.3" y="418.3">1</text>
<text x="511.8" y="418.3">1</text>
<text x="68.7" y="423.2">4</text>
<text x="208.4" y="423.2">3</text>
<text x="348.1" y="423.2">2</text>
<text x="487.8" y="423.2">1</text>
</g>
<g font-size="3.9">
<text x="308" y="43.3">⌖</text>
<text x="152.1" y="118.7">⌖</text>
<text x="290.5" y="141">⌀6.20 ↧ 10.00</text>
<text x="299.5" y="148.8">⌖</text>
<text x="387.5" y="210.1">⌀6.20 ↧ 10.00</text>
<text x="396.7" y="217.4">⌖</text>
<text x="160.8" y="267.9">⌖</text>
<text x="186.2" y="296.5">⌖</text>
<text x="301.5" y="368.9">⌖</text>
</g>
<g font-size="3.5">
<text x="343.7" y="358.9">DRAWN</text>
<text x="343.7" y="368.5">CHECKED</text>
<text x="413.5" y="374.6">TITLE</text>
<text x="343.7" y="378">QA</text>
<text x="343.7" y="387.5">MFG</text>
<text x="343.7" y="397.1">APPROVED</text>
<text x="415.5" y="403.4">SIZE</text>
<text x="451.6" y="403.4">DWG NO</text>
<text x="530.3" y="403.4">REV</text>
<text x="413.5" y="416.1">SCALE</text>
<text x="489.7" y="418.3">SHEET</text>
<text x="506.2" y="418.3">OF</text>
</g>
</svg>
